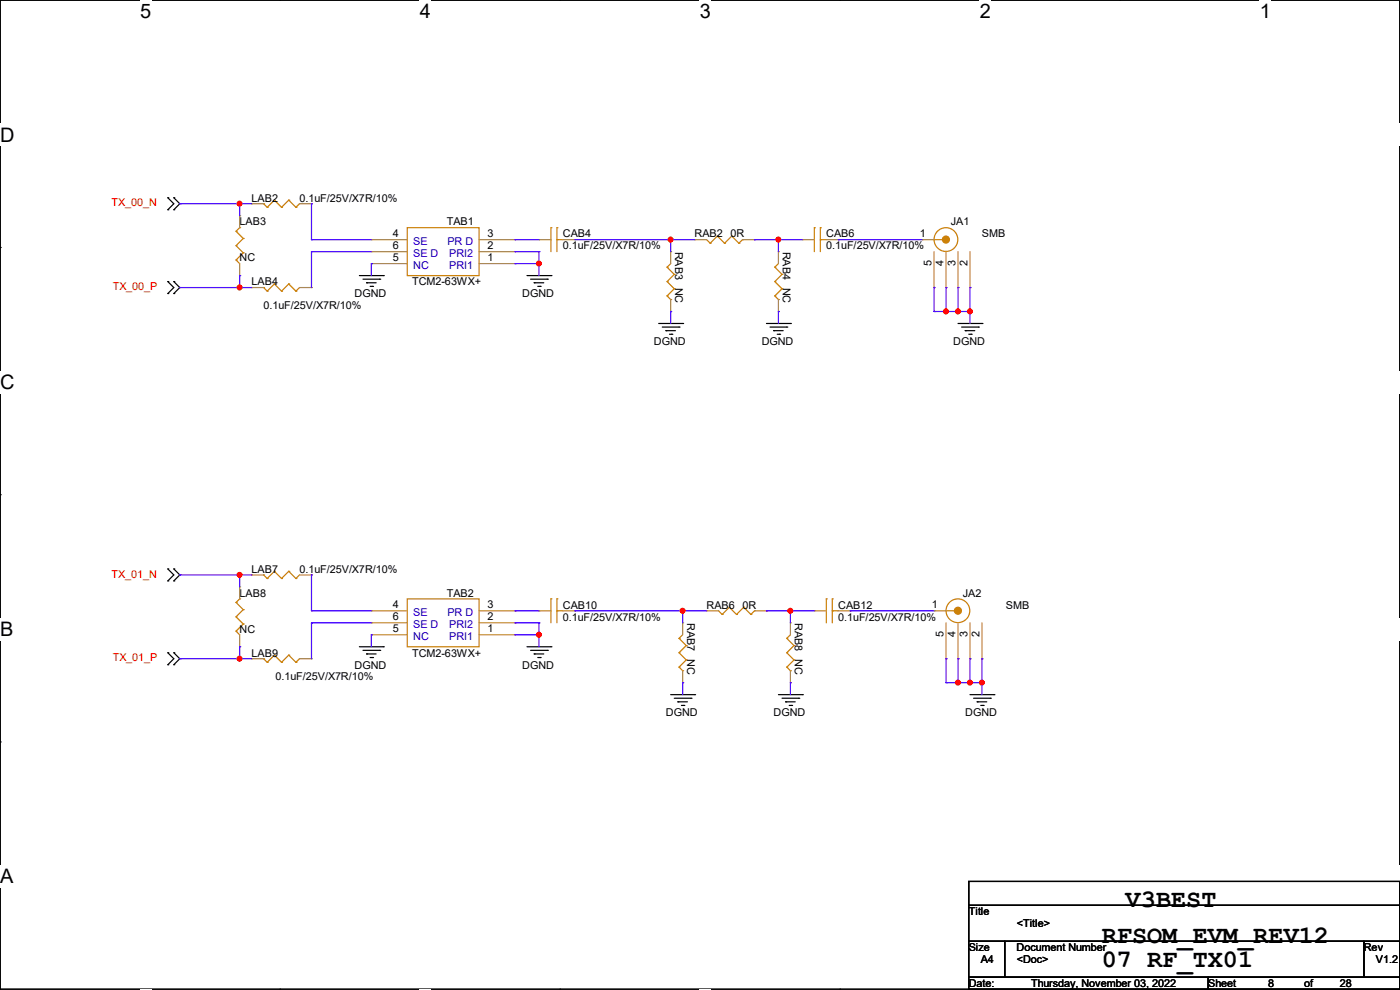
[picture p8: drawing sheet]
<svg xmlns="http://www.w3.org/2000/svg" width="297mm" height="210mm" viewBox="0 0 297 210" stroke-linecap="round" stroke-linejoin="round" font-family="sans-serif">
<path d="M0 0h297v209.8h-297z" fill="none" stroke="#000" stroke-width=".25"/>
<g fill="#fff">
<path d="M29.7 0h2.4v4.8h-2.4z"/>
<path d="M29.7 209.8h2.4v.2h-2.4z"/>
</g>
<path d="M59.4 0h.1M59.4 209.8h.1" fill="none" stroke="#000" stroke-width=".25"/>
<g fill="#fff">
<path d="M89.1 0h2.3v4.8h-2.3z"/>
<path d="M89.1 209.8h2.3v.2h-2.3z"/>
</g>
<path d="M118.8 0h.1M118.8 209.8h.1" fill="none" stroke="#000" stroke-width=".25"/>
<g fill="#fff">
<path d="M148.5 0h2.3v4.8h-2.3z"/>
<path d="M148.5 209.8h2.3v.2h-2.3z"/>
</g>
<path d="M178.2 0h.1M178.2 209.8h.1" fill="none" stroke="#000" stroke-width=".25"/>
<g fill="#fff">
<path d="M207.9 0h2.3v4.8h-2.3z"/>
<path d="M207.9 209.8h2.3v.2h-2.3z"/>
</g>
<path d="M237.6 0h.1M237.6 209.8h.1" fill="none" stroke="#000" stroke-width=".25"/>
<g fill="#fff">
<path d="M267.3 0h2.3v4.8h-2.3z"/>
<path d="M267.3 209.8h2.3v.2h-2.3z"/>
<path d="M0 26.2h3.1v4.8h-3.1z"/>
<path d="M297 26.2v4.8z"/>
<path d="M0 78.7h3.1v4.7h-3.1z"/>
<path d="M297 78.7v4.7z"/>
</g>
<path d="M0 52.5h.1M297 52.5h.1" fill="none" stroke="#000" stroke-width=".25"/>
<g fill="#fff">
<path d="M0 131.1h2.9v4.8h-2.9z"/>
<path d="M297 131.1v4.8z"/>
</g>
<path d="M0 104.9h.1M297 104.9h.1" fill="none" stroke="#000" stroke-width=".25"/>
<g fill="#fff">
<path d="M0 183.6h2.9v4.7h-2.9z"/>
<path d="M296.9 183.6h.1v4.7h-.1z"/>
</g>
<g fill="none" stroke="#000" stroke-width=".25">
<path d="M35.6 42h.1M35.6 44.5h.1M35.6 59.7h.1M35.6 42l1.3 1.2-1.3 1.3M35.6 59.7l1.3 1.3-1.3 1.3M36.9 44.5h.1M36.9 42h.1M36.9 59.7h.1M36.9 42l1.2 1.2-1.2 1.3M36.9 59.7l1.2 1.3-1.2 1.3M76.2 58.5h5.1M77 59.2h3.6"/>
<path d="M77.8 60h.1M77.8 60h2M80.6 59.2h.1M81.3 58.5h.1M111.8 58.5h5.1M112.6 59.2h3.5M113.3 60h.1M113.3 60h2.1M116.1 59.2h.1M116.9 58.5h.1M35.6 62.3h.1M36.9 62.3h.1"/>
<path d="M78.5 60.7h.5M79 60.7h.1M114.1 60.7h.5M114.6 60.7h.1M139.7 68.6h5.1M140.5 69.4h3.6M141.3 70.1h.1M141.3 70.1h2M142 70.9h.5M142.5 70.9h.1M144.1 69.4h.1M144.8 68.6h.1"/>
<path d="M162.6 68.6h5.1M163.4 69.4h3.5M164.1 70.1h.1M164.1 70.1h2.1M164.9 70.9h.5M165.4 70.9h.1M166.9 69.4h.1M167.7 68.6h.1M203.2 68.6h5.1M204 69.4h3.6M204.8 70.1h.1M204.8 70.1h2"/>
<path d="M205.5 70.9h.5M206 70.9h.1M207.6 69.4h.1M208.3 68.6h.1M35.6 120.7h.1M35.6 123.2h.1M35.6 138.5h.1M35.6 120.7l1.3 1.3-1.3 1.2M35.6 138.5l1.3 1.2-1.3 1.3M36.9 123.2h.1M36.9 120.7h.1M36.9 138.5h.1"/>
<path d="M36.9 120.7l1.2 1.3-1.2 1.2M36.9 138.5l1.2 1.2-1.2 1.3M76.2 137.2h5.1M77 138h3.6M77.8 138.7h.1M77.8 138.7h2M78.5 139.5h.5M79 139.5h.1M80.6 138h.1M81.3 137.2h.1M111.8 137.2h5.1M112.6 138h3.5"/>
<path d="M113.3 138.7h.1M113.3 138.7h2.1M114.1 139.5h.5M114.6 139.5h.1M116.1 138h.1M116.9 137.2h.1M0 157.4h.1M35.6 141h.1M36.9 141h.1M142.3 147.4h5.1M143 148.1h3.6M143.8 148.9h.1"/>
<path d="M143.8 148.9h2M144.6 149.6h.5M145.1 149.6h.1M146.6 148.1h.1M147.4 147.4h.1M165.1 147.4h5.1M165.9 148.1h3.6M166.7 148.9h.1M166.7 148.9h2M167.4 149.6h.5M167.9 149.6h.1M169.5 148.1h.1"/>
<path d="M170.2 147.4h.1M205.8 147.4h5.1M206.5 148.1h3.6M207.3 148.9h.1M207.3 148.9h2M208.1 149.6h.5M208.6 149.6h.1M210.1 148.1h.1M210.9 147.4h.1M297 157.4h.1M205.5 187h91.5v5.1h-91.5zM205.5 192.1h91.5v7.6h-91.5z"/>
<path d="M205.5 199.7h7.6v7.6h-7.6zM213.1 199.7h76.2v7.6h-76.2zM289.3 199.7h7.7v7.6h-7.7zM205.5 207.3h50.8v2.5h-50.8zM256.3 207.3h40.7v2.5h-40.7z"/>
</g>
<g fill="none" stroke="#cc8006" stroke-width=".25">
<path d="M50.1 55.2h.1M50.1 52.1h.1M50.1 49.1h.1M50.1 55.2l.7 .7M50.1 52.1l1.5 1.5M50.1 49.1l1.5 1.5M50.8 48.3h.1M50.8 48.3l-.7 .8M51.6 53.6h.1M51.6 50.6h.1M51.6 53.6l-1.5 1.6M51.6 50.6l-1.5 1.5"/>
<path d="M55.9 43.2h.1M55.9 43.2l.8 .8M56.7 44h.1M58.2 42.5h.1M58.2 42.5l1.5 1.5M58.2 42.5l-1.5 1.5M59.7 44h.1M61.3 42.5h.1M61.3 42.5l1.5 1.5M61.3 42.5l-1.6 1.5M62.8 44h.1M63.5 43.2l-.7 .8"/>
<path d="M86.4 48.3h15.2v10.2h-15.2zM116.9 48.3h.1M116.9 48.3v5.1M118.2 48.3h.1M118.2 50.8h.1M118.2 50.8h1.2M118.2 48.3v5.1M141.5 56.7h.1M141.5 59.7h.1M141.5 56.7l1.5 1.5M141.5 59.7l1.5 1.6M142.3 55.9l-.8 .8"/>
<path d="M143 58.2h.1M143 58.2l-1.5 1.5M149.9 50.8l.8 .8M150.7 51.6h.1M152.2 50.1h.1M152.2 50.1l-1.5 1.5M152.2 50.1l1.5 1.5M153.7 51.6h.1M155.2 50.1h.1M155.2 50.1l-1.5 1.5M155.2 50.1l1.6 1.5M156.8 51.6h.1"/>
<path d="M157.5 50.8h.1M157.5 50.8l-.7 .8M164.4 56.7h.1M164.4 59.7h.1M164.4 56.7l1.5 1.5M164.4 59.7l1.5 1.6M165.1 55.9l-.7 .8M165.9 58.2h.1M165.9 58.2l-1.5 1.5M172.8 48.3h.1M172.8 48.3v5.1M174 48.3h.1"/>
<path d="M174 50.8h.1M174 48.3v5.1M174 50.8h1.3M198.2 50.8h1.7M199.9 50.8h.1M55.9 61h.1M55.9 61l.8 .8M56.7 61.8h.1M58.2 60.2h.1M58.2 60.2l1.5 1.6M58.2 60.2l-1.5 1.6M59.7 61.8h.1"/>
<path d="M61.3 60.2h.1M61.3 60.2l1.5 1.6M61.3 60.2l-1.6 1.6M62.8 61.8h.1M63.5 61l-.7 .8M141.5 62.8h.1M141.5 62.8l.8 .7M142.3 63.5h.1M143 61.3h.1M143 61.3l-1.5 1.5M164.4 62.8h.1M164.4 62.8l.7 .7"/>
<path d="M165.1 63.5h.1M165.9 61.3h.1M165.9 61.3l-1.5 1.5M50.1 133.9h.1M50.1 130.9h.1M50.1 127.8h.1M50.1 133.9l.7 .8M50.1 130.9l1.5 1.5M50.1 127.8l1.5 1.5M50.8 127h.1M50.8 127l-.7 .8M51.6 132.4h.1"/>
<path d="M51.6 129.3h.1M51.6 132.4l-1.5 1.5M51.6 129.3l-1.5 1.6M55.9 122h.1M55.9 139.7h.1M55.9 122l.8 .7M55.9 139.7l.8 .8M56.7 122.7h.1M58.2 121.2h.1M58.2 139h.1M58.2 121.2l1.5 1.5M58.2 121.2l-1.5 1.5"/>
<path d="M58.2 139l1.5 1.5M58.2 139l-1.5 1.5M59.7 122.7h.1M61.3 121.2h.1M61.3 139h.1M61.3 121.2l1.5 1.5M61.3 121.2l-1.6 1.5M61.3 139l1.5 1.5M61.3 139l-1.6 1.5M62.8 122.7h.1M63.5 122l-.7 .7M63.5 139.7l-.7 .8"/>
<path d="M86.4 127h15.2v10.2h-15.2zM116.9 127h.1M116.9 127v5.1M118.2 127h.1M118.2 129.6h.1M118.2 127v5.1M118.2 129.6h1.2M144.1 135.4h.1M144.1 138.5h.1M144.1 135.4l1.5 1.5M144.1 138.5l1.5 1.5M144.8 134.7l-.7 .7"/>
<path d="M145.6 136.9h.1M145.6 140h.1M145.6 136.9l-1.5 1.6M145.6 140l-1.5 1.5M152.4 129.6l.8 .7M153.2 130.3h.1M154.7 128.8h.1M154.7 128.8l-1.5 1.5M154.7 128.8l1.6 1.5M156.3 130.3h.1M157.8 128.8h.1M157.8 128.8l-1.5 1.5"/>
<path d="M157.8 128.8l1.5 1.5M159.3 130.3h.1M160.1 129.6h.1M160.1 129.6l-.8 .7M166.9 135.4h.1M166.9 138.5h.1M166.9 135.4l1.5 1.5M166.9 138.5l1.5 1.5M167.7 134.7l-.8 .7M168.4 136.9h.1M168.4 140h.1M168.4 136.9l-1.5 1.6"/>
<path d="M168.4 140l-1.5 1.5M175.3 127h.1M175.3 127v5.1M176.6 127h.1M176.6 129.6h.1M176.6 129.6h1.2M176.6 127v5.1M200.7 129.6h1.8M202.5 129.6h.1M56.7 140.5h.1M59.7 140.5h.1M62.8 140.5h.1"/>
<path d="M144.1 141.5h.1M144.1 141.5l.7 .8M144.8 142.3h.1M166.9 141.5h.1M166.9 141.5l.8 .8M167.7 142.3h.1"/>
<circle cx="200.7" cy="50.8" r="2.52"/>
<circle cx="203.2" cy="129.6" r="2.52"/>
</g>
<g fill="none" stroke="#a84" stroke-width=".25">
<path d="M50.8 58.5h.1M50.8 45.8h.1M50.8 45.8v2.5M50.8 55.9v2.6M53.4 43.2h.1M53.4 43.2h2.5M63.5 43.2h2.6M66.1 43.2h.1M78.8 50.8h.1M78.8 55.9h.1M78.8 53.4h.1M78.8 50.8h7.6"/>
<path d="M78.8 55.9h7.6M78.8 53.4h7.6M101.6 50.8h7.7M101.6 55.9h7.7M101.6 53.4h7.7M109.3 55.9h.1M109.3 53.4h.1M109.3 50.8h.1M114.3 50.8h.1M114.3 50.8h2.6M119.4 50.8h2.6M122 50.8h.1"/>
<path d="M142.3 53.4h.1M142.3 53.4v2.5M147.4 50.8h.1M147.4 50.8h2.5M157.5 50.8h2.6M160.1 50.8h.1M165.1 53.4h.1M165.1 53.4v2.5M170.2 50.8h.1M170.2 50.8h2.6M175.3 50.8h2.5M177.8 50.8h.1"/>
<path d="M195.6 50.8h.1M195.6 50.8h2.6M198.2 53.4v7.6M200.7 53.4v7.6M203.2 53.4v7.6M205.8 53.4v7.6M53.4 61h.1M53.4 61h2.5M63.5 61h2.6M66.1 61h.1M142.3 66.1h.1M142.3 63.5v2.6"/>
<path d="M165.1 66.1h.1M165.1 63.5v2.6M198.2 61h.1M200.7 61h.1M203.2 61h.1M205.8 61h.1M50.8 137.2h.1M50.8 124.5h.1M50.8 124.5v2.5M50.8 134.7v2.5M53.4 122h.1M53.4 139.7h.1"/>
<path d="M53.4 122h2.5M53.4 139.7h2.5M63.5 122h2.6M63.5 139.7h2.6M66.1 122h.1M66.1 139.7h.1M78.8 129.6h.1M78.8 134.7h.1M78.8 132.1h.1M78.8 129.6h7.6M78.8 134.7h7.6M78.8 132.1h7.6"/>
<path d="M101.6 129.6h7.7M101.6 134.7h7.7M101.6 132.1h7.7M109.3 134.7h.1M109.3 132.1h.1M109.3 129.6h.1M114.3 129.6h.1M114.3 129.6h2.6M119.4 129.6h2.6M122 129.6h.1M144.8 132.1h.1M144.8 132.1v2.6"/>
<path d="M149.9 129.6h.1M149.9 129.6h2.5M160.1 129.6h2.5M162.6 129.6h.1M167.7 132.1h.1M167.7 132.1v2.6M172.8 129.6h.1M172.8 129.6h2.5M177.8 129.6h2.6M180.4 129.6h.1M198.2 129.6h.1M198.2 129.6h2.5"/>
<path d="M200.7 139.7h.1M200.7 132.1v7.6M203.2 139.7h.1M203.2 132.1v7.6M205.8 139.7h.1M205.8 132.1v7.6M208.3 139.7h.1M208.3 132.1v7.6M144.8 144.8h.1M144.8 142.3v2.5M167.7 144.8h.1M167.7 142.3v2.5"/>
</g>
<g fill="#cc8006" stroke="#cc8006" stroke-width=".25">
<circle cx="200.7" cy="50.8" r=".74"/>
<circle cx="203.2" cy="129.6" r=".74"/>
</g>
<g fill="none" stroke="#4200ff" stroke-width=".25">
<path d="M38.1 43.2h.1M38.1 43.2h15.3M50.8 43.2h.1M50.8 58.5h.1M50.8 43.2v2.6M50.8 58.5v2.5M66.1 43.2h.1M66.1 50.8h.1M66.1 53.4h.1M66.1 43.2v7.6M66.1 53.4v7.6M66.1 50.8h12.7"/>
<path d="M66.1 53.4h12.7M78.8 55.9h.1M78.8 55.9v2.6M109.3 50.8h.1M109.3 53.4h.1M109.3 55.9h.1M109.3 50.8h5M109.3 53.4h5M109.3 55.9h5M114.3 53.4h.1M114.3 55.9h.1M114.3 53.4v5.1"/>
<path d="M122 50.8h25.4M142.3 50.8h.1M142.3 50.8v2.6M160.1 50.8h.1M160.1 50.8h10.1M165.1 50.8h.1M165.1 50.8v2.6M177.8 50.8h.1M177.8 50.8h17.8M38.1 61h.1M38.1 61h15.3M50.8 61h.1"/>
<path d="M142.3 66.1h.1M142.3 66.1v2.5M165.1 66.1h.1M165.1 66.1v2.5M198.2 61h.1M198.2 66.1h.1M198.2 61v5.1M198.2 66.1h7.6M200.7 61h.1M200.7 66.1h.1M200.7 61v5.1M203.2 61h.1"/>
<path d="M203.2 66.1h.1M203.2 61v5.1M205.8 61h.1M205.8 66.1h.1M205.8 61v7.6M38.1 122h.1M38.1 139.7h.1M38.1 122h15.3M38.1 139.7h15.3M50.8 122h.1M50.8 137.2h.1M50.8 139.7h.1"/>
<path d="M50.8 122v2.5M50.8 137.2v2.5M66.1 122h.1M66.1 129.6h.1M66.1 132.1h.1M66.1 122v7.6M66.1 132.1v7.6M66.1 129.6h12.7M66.1 132.1h12.7M78.8 134.7h.1M78.8 134.7v2.5M109.3 129.6h.1"/>
<path d="M109.3 132.1h.1M109.3 134.7h.1M109.3 129.6h5M109.3 132.1h5M109.3 134.7h5M114.3 132.1h.1M114.3 134.7h.1M114.3 132.1v5.1M122 129.6h.1M122 129.6h27.9M144.8 129.6h.1M144.8 129.6v2.5"/>
<path d="M162.6 129.6h.1M162.6 129.6h10.2M167.7 129.6h.1M167.7 129.6v2.5M180.4 129.6h.1M180.4 129.6h17.8M200.7 139.7h.1M200.7 139.7v5.1M203.2 139.7h.1M203.2 139.7v5.1M205.8 139.7h.1M205.8 139.7v5.1"/>
<path d="M208.3 139.7h.1M208.3 139.7v7.7M144.8 144.8h.1M144.8 144.8v2.6M167.7 144.8h.1M167.7 144.8v2.6M200.7 144.8h.1M200.7 144.8h7.6M203.2 144.8h.1M205.8 144.8h.1M208.3 144.8h.1"/>
</g>
<g fill="#f00" stroke="#f00" stroke-width=".25">
<circle cx="50.8" cy="43.2" r=".49"/>
<circle cx="142.3" cy="50.8" r=".49"/>
<circle cx="165.1" cy="50.8" r=".49"/>
<circle cx="50.8" cy="61" r=".49"/>
<circle cx="200.7" cy="66.1" r=".49"/>
<circle cx="203.2" cy="66.1" r=".49"/>
<circle cx="205.8" cy="66.1" r=".49"/>
<circle cx="50.8" cy="121.9" r=".49"/>
<circle cx="144.8" cy="129.6" r=".49"/>
<circle cx="167.7" cy="129.6" r=".49"/>
<circle cx="50.8" cy="139.7" r=".49"/>
<circle cx="203.2" cy="144.8" r=".49"/>
<circle cx="205.8" cy="144.8" r=".49"/>
<circle cx="208.3" cy="144.8" r=".49"/>
<circle cx="114.3" cy="134.6" r=".49"/>
<circle cx="114.3" cy="55.9" r=".49"/>
</g>
<g font-size="5.3">
<text x="238.8" y="192.5">V3BEST</text>
<text x="233.7" y="200.1">RFSOM_EVM_REV12</text>
<text x="233.7" y="205.2">07 RF_TX01</text>
</g>
<g font-size="4.2">
<text x="29.7" y="3.9">5</text>
<text x="89.1" y="3.9">4</text>
<text x="148.5" y="3.9">3</text>
<text x="207.9" y="3.9">2</text>
<text x="267.3" y="3.9">1</text>
<text x="0" y="30.1">D</text>
<text x="0" y="82.5">C</text>
<text x="0" y="135">B</text>
<text x="0" y="187.4">A</text>
<text x="297" y="187.4">A</text>
</g>
<g font-size="2.3" fill="#f00">
<text x="23.7" y="43.8">TX_00_N</text>
<text x="23.9" y="61.6">TX_00_P</text>
<text x="23.7" y="122.5">TX_01_N</text>
<text x="23.9" y="140.3">TX_01_P</text>
</g>
<g font-size="2.3">
<text x="50.8" y="47.8">LAB3</text>
<text x="53.4" y="42.8">LAB2</text>
<text x="63.5" y="42.8">0.1uF/25V/X7R/10%</text>
<text x="94.8" y="47.8">TAB1</text>
<text x="201.7" y="47.8">JA1</text>
<text x="83.4" y="50.3">4</text>
<text x="83.4" y="52.8">6</text>
<text x="103.4" y="52.8">2</text>
<text x="103.4" y="50.3">3</text>
<text x="119.4" y="50.4">CAB4</text>
<text x="119.4" y="52.9">0.1uF/25V/X7R/10%</text>
<text x="143.2" y="53.4" transform="rotate(90 143.2 53.4)">RAB3</text>
<text x="147.4" y="50.4">RAB2</text>
<text x="155" y="50.4">0R</text>
<text x="166.1" y="53.4" transform="rotate(90 166.1 53.4)">RAB4</text>
<text x="175.3" y="50.4">CAB6</text>
<text x="175.3" y="52.9">0.1uF/25V/X7R/10%</text>
<text x="195.1" y="50.3">1</text>
<text x="208.3" y="50.4">SMB</text>
<text x="50.8" y="55.5">NC</text>
<text x="83.4" y="55.4">5</text>
<text x="103.4" y="55.4">1</text>
<text x="197.6" y="56.4" transform="rotate(-90 197.6 56.4)">5</text>
<text x="200.2" y="56.4" transform="rotate(-90 200.2 56.4)">4</text>
<text x="202.7" y="56.4" transform="rotate(-90 202.7 56.4)">3</text>
<text x="205.2" y="56.4" transform="rotate(-90 205.2 56.4)">2</text>
<text x="53.4" y="60.5">LAB4</text>
<text x="55.9" y="65.6">0.1uF/25V/X7R/10%</text>
<text x="75.2" y="63.1">DGND</text>
<text x="87.4" y="60.5">TCM2-63WX+</text>
<text x="110.8" y="63.1">DGND</text>
<text x="143.2" y="61" transform="rotate(90 143.2 61)">NC</text>
<text x="166.1" y="61" transform="rotate(90 166.1 61)">NC</text>
<text x="138.7" y="73.2">DGND</text>
<text x="161.6" y="73.2">DGND</text>
<text x="202.2" y="73.2">DGND</text>
<text x="53.4" y="121.5">LAB7</text>
<text x="63.5" y="121.5">0.1uF/25V/X7R/10%</text>
<text x="50.8" y="126.6">LAB8</text>
<text x="83.4" y="129">4</text>
<text x="83.4" y="131.6">6</text>
<text x="94.8" y="126.6">TAB2</text>
<text x="103.4" y="131.6">2</text>
<text x="103.4" y="129">3</text>
<text x="119.4" y="129.1">CAB10</text>
<text x="119.4" y="131.7">0.1uF/25V/X7R/10%</text>
<text x="149.9" y="129.1">RAB6</text>
<text x="157.5" y="129.1">0R</text>
<text x="177.8" y="129.1">CAB12</text>
<text x="177.8" y="131.7">0.1uF/25V/X7R/10%</text>
<text x="197.7" y="129">1</text>
<text x="204.3" y="126.6">JA2</text>
<text x="213.4" y="129.1">SMB</text>
<text x="50.8" y="134.2">NC</text>
<text x="83.4" y="134.1">5</text>
<text x="103.4" y="134.1">1</text>
<text x="145.8" y="132.1" transform="rotate(90 145.8 132.1)">RAB7</text>
<text x="168.6" y="132.1" transform="rotate(90 168.6 132.1)">RAB8</text>
<text x="200.2" y="135.2" transform="rotate(-90 200.2 135.2)">5</text>
<text x="202.7" y="135.2" transform="rotate(-90 202.7 135.2)">4</text>
<text x="205.2" y="135.2" transform="rotate(-90 205.2 135.2)">3</text>
<text x="207.8" y="135.2" transform="rotate(-90 207.8 135.2)">2</text>
<text x="53.4" y="139.3">LAB9</text>
<text x="75.2" y="141.8">DGND</text>
<text x="87.4" y="139.3">TCM2-63WX+</text>
<text x="110.8" y="141.8">DGND</text>
<text x="145.8" y="139.7" transform="rotate(90 145.8 139.7)">NC</text>
<text x="168.6" y="139.7" transform="rotate(90 168.6 139.7)">NC</text>
<text x="58.5" y="144.4">0.1uF/25V/X7R/10%</text>
<text x="141.3" y="152">DGND</text>
<text x="164.1" y="152">DGND</text>
<text x="204.8" y="152">DGND</text>
<text x="205.5" y="194.1">Title</text>
<text x="215.7" y="196.7">&lt;Title&gt;</text>
<text x="205.5" y="201.8">Size</text>
<text x="215.7" y="201.8">Document Number</text>
<text x="289.4" y="201.8">Rev</text>
<text x="205.5" y="209.4">Date:</text>
<text x="208.1" y="204.3">A4</text>
<text x="215.7" y="204.3">&lt;Doc&gt;</text>
<text x="218.7" y="209.4">Thursday, November 03, 2022</text>
<text x="256.3" y="209.4">Sheet</text>
<text x="269" y="209.4">8</text>
<text x="276.7" y="209.4">of</text>
<text x="284.3" y="209.4">28</text>
<text x="291.9" y="204.3">V1.2</text>
</g>
<g font-size="2.3" fill="#00c">
<text x="87.7" y="51.9">SE</text>
<text x="94.9" y="51.9">PR D</text>
<text x="87.7" y="57">NC</text>
<text x="87.7" y="54.4">SE D</text>
<text x="95.3" y="57">PRI1</text>
<text x="95.3" y="54.4">PRI2</text>
<text x="87.7" y="130.6">SE</text>
<text x="94.9" y="130.6">PR D</text>
<text x="87.7" y="135.7">NC</text>
<text x="87.7" y="133.2">SE D</text>
<text x="95.3" y="135.7">PRI1</text>
<text x="95.3" y="133.2">PRI2</text>
</g>
</svg>
